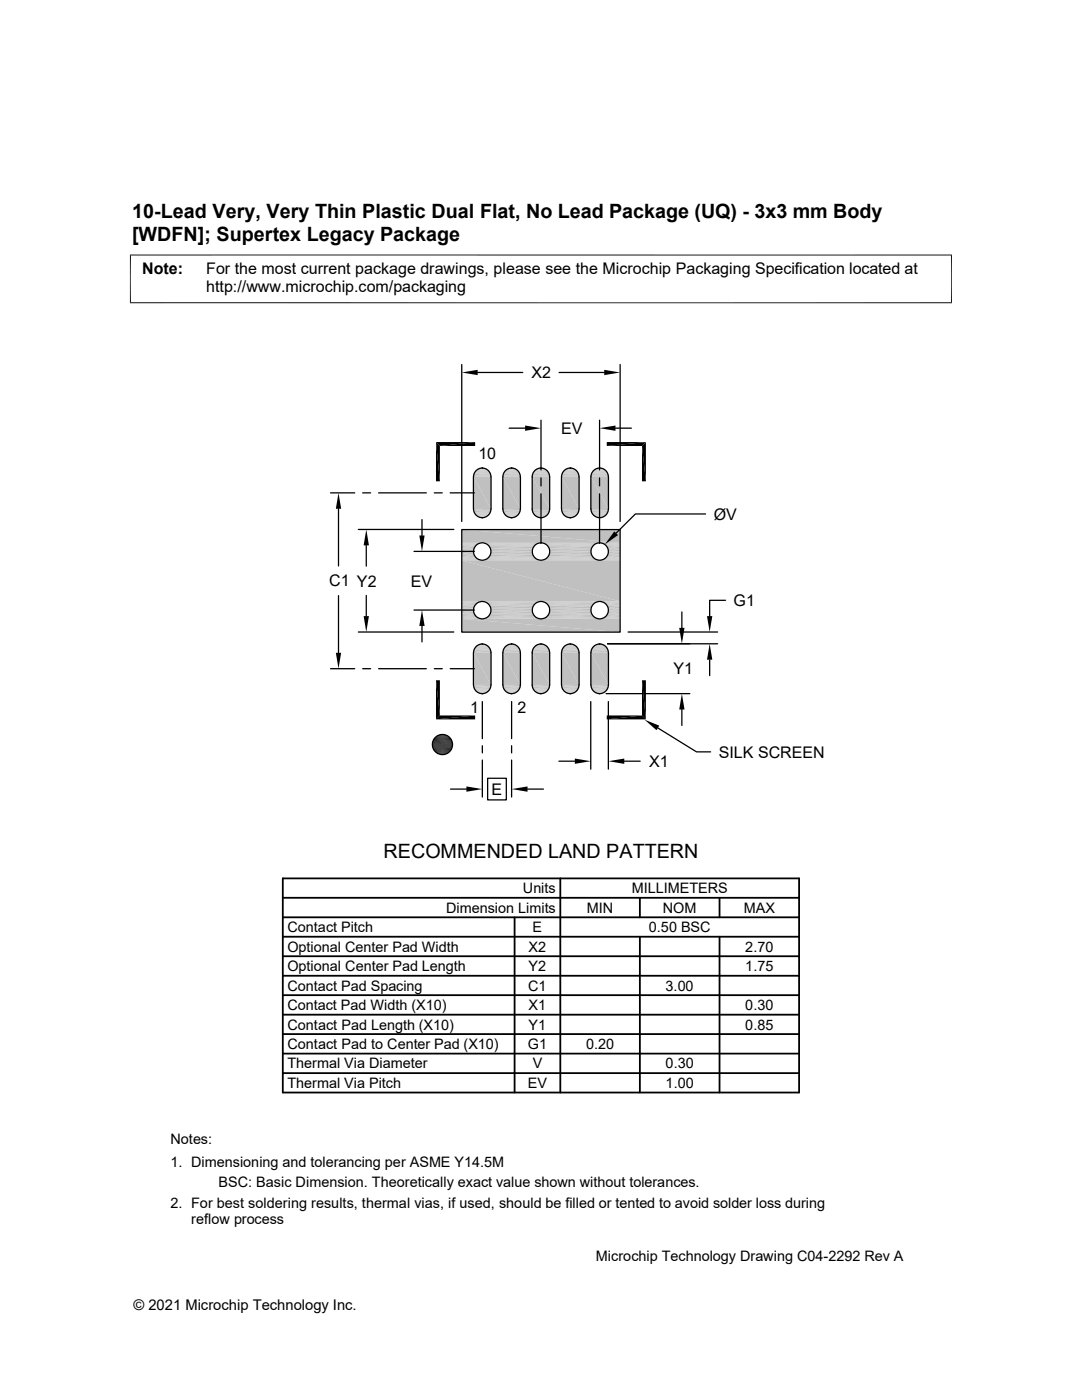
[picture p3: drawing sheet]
<svg xmlns="http://www.w3.org/2000/svg" width="216mm" height="279mm" viewBox="0 0 216 279" stroke-linecap="round" stroke-linejoin="round" font-family="sans-serif">
<g fill="#c0c0c0">
<path d="M95.9 93.4h.6z"/>
<path d="M101.8 93.4h.6z"/>
<path d="M107.7 93.4h.5z"/>
<path d="M113.5 93.4h.6z"/>
<path d="M119.4 93.4h.6z"/>
<path d="M119.3 93.4h.7z"/>
<path d="M107.6 93.4h.7z"/>
<path d="M107.7 93.4h.6z"/>
<path d="M101.7 93.4h.7z"/>
<path d="M95.9 93.4h.7z"/>
<path d="M119.1 93.5h1.1z"/>
<path d="M119.3 93.4l.9 .1z"/>
<path d="M113.2 93.5h1.2z"/>
<path d="M113.5 93.4l.9 .1z"/>
<path d="M107.4 93.5h1.1z"/>
<path d="M107.6 93.4l.9 .1z"/>
<path d="M101.5 93.5h1.2z"/>
<path d="M101.7 93.4l1 .1z"/>
<path d="M95.7 93.5h1.1z"/>
<path d="M95.9 93.4l.9 .1z"/>
<path d="M119 93.5h1.3z"/>
<path d="M119.1 93.5h1.2z"/>
<path d="M113.1 93.5h1.3z"/>
<path d="M107.3 93.5h1.3z"/>
<path d="M107.4 93.5h1.2z"/>
<path d="M101.4 93.5h1.3z"/>
<path d="M95.6 93.5h1.3z"/>
<path d="M95.7 93.5h1.2z"/>
<path d="M118.8 93.6l.2-.1 1.5 .1z"/>
<path d="M119 93.5l1.5 .1z"/>
<path d="M112.9 93.6l.2-.1 1.6 .1z"/>
<path d="M113.1 93.5l1.6 .1z"/>
<path d="M107.1 93.6l.2-.1 1.5 .1z"/>
<path d="M107.3 93.5l1.5 .1z"/>
<path d="M101.2 93.6l.2-.1 1.6 .1z"/>
<path d="M101.4 93.5l1.6 .1z"/>
<path d="M95.4 93.6l.2-.1 1.5 .1z"/>
<path d="M95.6 93.5l1.5 .1z"/>
<path d="M118.7 93.7h1.9z"/>
<path d="M118.8 93.6l1.8 .1z"/>
<path d="M112.8 93.7h2z"/>
<path d="M112.9 93.6l1.9 .1z"/>
<path d="M107 93.7h1.9z"/>
<path d="M107.1 93.6l1.8 .1z"/>
<path d="M101.1 93.7h1.9z"/>
<path d="M101.2 93.6l1.8 .1z"/>
<path d="M95.2 93.7h2z"/>
<path d="M95.4 93.6l1.8 .1z"/>
</g>
<g fill="none" stroke="#c0c0c0" stroke-width=".2">
<path d="M94.5 94.8h3.5M94.6 94.5h3.3M94.7 94.2h3M94.8 94.1h2.9M94.9 94h2.7M95 93.9h2.5M95.1 93.7h2.3M100.4 94.8h3.4M100.4 94.5h3.3M100.6 94.2h3M100.6 94.1h2.9M100.8 94h2.6"/>
<path d="M100.8 93.9h2.5M101 93.7h2.2M106.2 94.8h3.5M106.3 94.5h3.3M106.4 94.2h3.1M106.5 94.1h2.9M106.6 94h2.7M106.7 93.9h2.5M106.8 93.7h2.3M112.1 94.8h3.4M112.1 94.5h3.3M112.3 94.2h3"/>
<path d="M112.3 94.1h3M112.5 94h2.6M112.5 93.9h2.5M112.7 93.7h2.2M117.9 94.8h3.5M118 94.5h3.3M118.1 94.2h3.1M118.2 94.1h2.9M118.3 94h2.7M118.4 93.9h2.5M118.5 93.7h2.3"/>
</g>
<path d="M94.6 94.4h3.3M100.5 94.4h3.2M106.3 94.4h3.3M112.2 94.4h3.2M118 94.4h3.3" fill="none" stroke="#c0c0c0" stroke-width=".21"/>
<path d="M94.5 94.7h3.5M100.4 94.7h3.4M106.2 94.7h3.5M112.1 94.7h3.4M117.9 94.7h3.5" fill="none" stroke="#c0c0c0" stroke-width=".25"/>
<path d="M94.5 95h3.5M100.3 95h3.5M106.2 95h3.5M112 95h3.5M117.9 95h3.5" fill="none" stroke="#c0c0c0" stroke-width=".3"/>
<g fill="#c0c0c0">
<path d="M117.9 95.1l3.5 6.5h-3.5z"/>
<path d="M117.9 95.1h3.5v6.5z"/>
<path d="M112 95.1l3.5 6.5h-3.5z"/>
<path d="M112 95.1h3.5v6.5z"/>
<path d="M106.2 95.1l3.5 6.5h-3.5z"/>
<path d="M106.2 95.1h3.5v6.5z"/>
<path d="M100.3 95.1l3.5 6.5h-3.5z"/>
<path d="M100.3 95.1h3.5v6.5z"/>
<path d="M94.5 95.1l3.5 6.5h-3.5z"/>
<path d="M94.5 95.1h3.5v6.5z"/>
</g>
<path d="M94.5 101.7h3.5M100.3 101.7h3.5M106.2 101.7h3.5M112 101.7h3.5M117.9 101.7h3.5" fill="none" stroke="#c0c0c0" stroke-width=".32"/>
<g fill="none" stroke="#c0c0c0" stroke-width=".2">
<path d="M94.5 101.9h3.5M94.6 102.2h3.3M94.7 102.5h3M94.8 102.6h2.9M94.9 102.8h2.7M95 102.9h2.5M95.1 103h2.3M100.4 101.9h3.4M100.4 102.2h3.3M100.6 102.5h3M100.6 102.6h2.9M100.8 102.8h2.6"/>
<path d="M100.8 102.9h2.5M101 103h2.2M106.2 101.9h3.5M106.3 102.2h3.3M106.4 102.5h3.1M106.5 102.6h2.9M106.6 102.8h2.7M106.7 102.9h2.5M106.8 103h2.3M112.1 101.9h3.4M112.1 102.2h3.3M112.3 102.5h3"/>
<path d="M112.3 102.6h3M112.5 102.8h2.6M112.5 102.9h2.5M112.7 103h2.2M117.9 101.9h3.5M118 102.2h3.3M118.1 102.5h3.1M118.2 102.6h2.9M118.3 102.8h2.7M118.4 102.9h2.5M118.5 103h2.3"/>
</g>
<path d="M94.5 102.1h3.5M100.4 102.1h3.4M106.2 102.1h3.5M112.1 102.1h3.4M117.9 102.1h3.5" fill="none" stroke="#c0c0c0" stroke-width=".25"/>
<path d="M94.6 102.4h3.3M100.5 102.4h3.2M106.3 102.4h3.3M112.2 102.4h3.2M118 102.4h3.3" fill="none" stroke="#c0c0c0" stroke-width=".21"/>
<g fill="#c0c0c0">
<path d="M118.7 103l1.8 .1z"/>
<path d="M118.7 103h1.9z"/>
<path d="M112.8 103l1.9 .1z"/>
<path d="M112.8 103h2z"/>
<path d="M107 103l1.8 .1z"/>
<path d="M107 103h1.9z"/>
<path d="M101.1 103l1.9 .1z"/>
<path d="M101.1 103h1.9z"/>
<path d="M95.2 103l1.9 .1z"/>
<path d="M95.2 103h2z"/>
<path d="M118.8 103.1l1.5 .1z"/>
<path d="M118.8 103.1h1.7l-.2 .1z"/>
<path d="M112.9 103.1l1.5 .1z"/>
<path d="M112.9 103.1h1.8l-.3 .1z"/>
<path d="M107.1 103.1l1.5 .1z"/>
<path d="M107.1 103.1h1.7l-.2 .1z"/>
<path d="M101.2 103.1l1.5 .1z"/>
<path d="M101.2 103.1h1.8l-.3 .1z"/>
<path d="M95.4 103.1l1.5 .1z"/>
<path d="M95.4 103.1h1.7l-.2 .1z"/>
<path d="M119 103.2h1.2z"/>
<path d="M119 103.2h1.3z"/>
<path d="M113.1 103.2h1.3z"/>
<path d="M107.3 103.2h1.2z"/>
<path d="M107.3 103.2h1.3z"/>
<path d="M101.4 103.2h1.3z"/>
<path d="M95.6 103.2h1.2z"/>
<path d="M95.6 103.2h1.3z"/>
<path d="M119.1 103.2l.9 .1z"/>
<path d="M119.1 103.2h1.1z"/>
<path d="M113.2 103.2l.9 .1z"/>
<path d="M113.2 103.2h1.2z"/>
<path d="M107.4 103.2l.9 .1z"/>
<path d="M107.4 103.2h1.1z"/>
<path d="M101.5 103.2l.9 .1z"/>
<path d="M101.5 103.2h1.2z"/>
<path d="M95.7 103.2l.9 .1z"/>
<path d="M95.7 103.2h1.1z"/>
<path d="M95.9 103.3h.6z"/>
<path d="M101.8 103.3h.6z"/>
<path d="M107.7 103.3h.5z"/>
<path d="M113.5 103.3h.6z"/>
<path d="M119.4 103.3h.6z"/>
<path d="M119.3 103.3h.7z"/>
<path d="M107.6 103.3h.6z"/>
<path d="M107.6 103.3h.7z"/>
<path d="M101.7 103.3h.7z"/>
<path d="M95.9 103.3h.7z"/>
<path d="M95.9 128.5h.6z"/>
<path d="M101.8 128.5h.6z"/>
<path d="M107.7 128.5h.5z"/>
<path d="M113.5 128.5h.6z"/>
<path d="M119.4 128.5h.6z"/>
<path d="M119.3 128.5h.7z"/>
<path d="M107.6 128.5h.7z"/>
<path d="M107.7 128.5h.6z"/>
<path d="M101.7 128.5h.7z"/>
<path d="M95.9 128.5h.7z"/>
<path d="M119.1 128.6h1.1z"/>
<path d="M119.3 128.5l.9 .1z"/>
<path d="M113.2 128.6h1.2z"/>
<path d="M113.5 128.5l.9 .1z"/>
<path d="M107.4 128.6h1.1z"/>
<path d="M107.6 128.5l.9 .1z"/>
<path d="M101.5 128.6h1.2z"/>
<path d="M101.7 128.5l1 .1z"/>
<path d="M95.7 128.6h1.1z"/>
<path d="M95.9 128.5l.9 .1z"/>
<path d="M119 128.6h1.3z"/>
<path d="M119.1 128.6h1.2z"/>
<path d="M113.1 128.6h1.3z"/>
<path d="M107.3 128.6h1.3z"/>
<path d="M107.4 128.6h1.2z"/>
<path d="M101.4 128.6h1.3z"/>
<path d="M95.6 128.6h1.3z"/>
<path d="M95.7 128.6h1.2z"/>
<path d="M118.8 128.7l.2-.1 1.5 .1z"/>
<path d="M119 128.6l1.5 .1z"/>
<path d="M112.9 128.7l.2-.1 1.6 .1z"/>
<path d="M113.1 128.6l1.6 .1z"/>
<path d="M107.1 128.7l.2-.1 1.5 .1z"/>
<path d="M107.3 128.6l1.5 .1z"/>
<path d="M101.2 128.7l.2-.1 1.6 .1z"/>
<path d="M101.4 128.6l1.6 .1z"/>
<path d="M95.4 128.7l.2-.1 1.5 .1z"/>
<path d="M95.6 128.6l1.5 .1z"/>
<path d="M118.7 128.8h1.9z"/>
<path d="M118.8 128.7l1.8 .1z"/>
<path d="M112.8 128.8h2z"/>
<path d="M112.9 128.7l1.9 .1z"/>
<path d="M107 128.8h1.9z"/>
<path d="M107.1 128.7l1.8 .1z"/>
<path d="M101.1 128.8h1.9z"/>
<path d="M101.2 128.7l1.8 .1z"/>
<path d="M95.2 128.8h2z"/>
<path d="M95.4 128.7l1.8 .1z"/>
</g>
<g fill="none" stroke="#c0c0c0" stroke-width=".2">
<path d="M94.5 129.9h3.5M94.6 129.6h3.3M94.7 129.3h3M94.8 129.2h2.9M94.9 129.1h2.7M95 129h2.5M95.1 128.9h2.3M100.4 129.9h3.4M100.4 129.6h3.3M100.6 129.3h3M100.6 129.2h2.9M100.8 129.1h2.6"/>
<path d="M100.8 129h2.5M101 128.9h2.2M106.2 129.9h3.5M106.3 129.6h3.3M106.4 129.3h3.1M106.5 129.2h2.9M106.6 129.1h2.7M106.7 129h2.5M106.8 128.9h2.3M112.1 129.9h3.4M112.1 129.6h3.3M112.3 129.3h3"/>
<path d="M112.3 129.2h3M112.5 129.1h2.6M112.5 129h2.5M112.7 128.9h2.2M117.9 129.9h3.5M118 129.6h3.3M118.1 129.3h3.1M118.2 129.2h2.9M118.3 129.1h2.7M118.4 129h2.5M118.5 128.9h2.3"/>
</g>
<path d="M94.6 129.5h3.3M100.5 129.5h3.2M106.3 129.5h3.3M112.2 129.5h3.2M118 129.5h3.3" fill="none" stroke="#c0c0c0" stroke-width=".21"/>
<path d="M94.5 129.8h3.5M100.4 129.8h3.4M106.2 129.8h3.5M112.1 129.8h3.4M117.9 129.8h3.5" fill="none" stroke="#c0c0c0" stroke-width=".25"/>
<path d="M94.5 130.1h3.5M100.3 130.1h3.5M106.2 130.1h3.5M112 130.1h3.5M117.9 130.1h3.5" fill="none" stroke="#c0c0c0" stroke-width=".32"/>
<g fill="#c0c0c0">
<path d="M117.9 130.3l3.5 6.4h-3.5z"/>
<path d="M117.9 130.3h3.5v6.4z"/>
<path d="M112 130.3l3.5 6.4h-3.5z"/>
<path d="M112 130.3h3.5v6.4z"/>
<path d="M106.2 130.3l3.5 6.4h-3.5z"/>
<path d="M106.2 130.3h3.5v6.4z"/>
<path d="M100.3 130.3l3.5 6.4h-3.5z"/>
<path d="M100.3 130.3h3.5v6.4z"/>
<path d="M94.5 130.3l3.5 6.4h-3.5z"/>
<path d="M94.5 130.3h3.5v6.4z"/>
</g>
<path d="M94.5 136.8h3.5M100.3 136.8h3.5M106.2 136.8h3.5M112 136.8h3.5M117.9 136.8h3.5" fill="none" stroke="#c0c0c0" stroke-width=".3"/>
<g fill="none" stroke="#c0c0c0" stroke-width=".2">
<path d="M94.5 137h3.5M94.6 137.3h3.3M94.7 137.6h3M94.8 137.7h2.9M94.9 137.9h2.7M95 138h2.5M95.1 138.1h2.3M100.4 137h3.4M100.4 137.3h3.3M100.6 137.6h3M100.6 137.7h2.9M100.8 137.9h2.6"/>
<path d="M100.8 138h2.5M101 138.1h2.2M106.2 137h3.5M106.3 137.3h3.3M106.4 137.6h3.1M106.5 137.7h2.9M106.6 137.9h2.7M106.7 138h2.5M106.8 138.1h2.3M112.1 137h3.4M112.1 137.3h3.3M112.3 137.6h3"/>
<path d="M112.3 137.7h3M112.5 137.9h2.6M112.5 138h2.5M112.7 138.1h2.2M117.9 137h3.5M118 137.3h3.3M118.1 137.6h3.1M118.2 137.7h2.9M118.3 137.9h2.7M118.4 138h2.5M118.5 138.1h2.3"/>
</g>
<path d="M94.5 137.2h3.5M100.4 137.2h3.4M106.2 137.2h3.5M112.1 137.2h3.4M117.9 137.2h3.5" fill="none" stroke="#c0c0c0" stroke-width=".25"/>
<path d="M94.6 137.5h3.3M100.5 137.5h3.2M106.3 137.5h3.3M112.2 137.5h3.2M118 137.5h3.3" fill="none" stroke="#c0c0c0" stroke-width=".21"/>
<g fill="#c0c0c0">
<path d="M118.7 138.2h1.8z"/>
<path d="M118.7 138.2h1.9z"/>
<path d="M112.8 138.2h1.9z"/>
<path d="M112.8 138.2h2z"/>
<path d="M107 138.2h1.8z"/>
<path d="M107 138.2h1.9z"/>
<path d="M101.1 138.2h1.9z"/>
<path d="M95.2 138.2h1.9z"/>
<path d="M95.2 138.2h2z"/>
<path d="M118.8 138.2l1.5 .1z"/>
<path d="M118.8 138.2h1.7l-.2 .1z"/>
<path d="M112.9 138.2l1.5 .1z"/>
<path d="M112.9 138.2h1.8l-.3 .1z"/>
<path d="M107.1 138.2l1.5 .1z"/>
<path d="M107.1 138.2h1.7l-.2 .1z"/>
<path d="M101.2 138.2l1.5 .1z"/>
<path d="M101.2 138.2h1.8l-.3 .1z"/>
<path d="M95.4 138.2l1.5 .1z"/>
<path d="M95.4 138.2h1.7l-.2 .1z"/>
<path d="M119 138.3h1.2z"/>
<path d="M119 138.3h1.3z"/>
<path d="M113.1 138.3h1.3z"/>
<path d="M107.3 138.3h1.2z"/>
<path d="M107.3 138.3h1.3z"/>
<path d="M101.4 138.3h1.3z"/>
<path d="M95.6 138.3h1.2z"/>
<path d="M95.6 138.3h1.3z"/>
<path d="M119.1 138.3l.9 .1z"/>
<path d="M119.1 138.3h1.1z"/>
<path d="M113.2 138.3l.9 .1z"/>
<path d="M113.2 138.3h1.2z"/>
<path d="M107.4 138.3l.9 .1z"/>
<path d="M107.4 138.3h1.1z"/>
<path d="M101.5 138.3l.9 .1z"/>
<path d="M101.5 138.3h1.2z"/>
<path d="M95.7 138.3l.9 .1z"/>
<path d="M95.7 138.3h1.1z"/>
<path d="M95.9 138.4h.6z"/>
<path d="M101.8 138.4h.6z"/>
<path d="M107.7 138.4h.5z"/>
<path d="M113.5 138.4h.6z"/>
<path d="M119.4 138.4h.6z"/>
<path d="M119.3 138.4h.7z"/>
<path d="M107.6 138.4h.6z"/>
<path d="M107.6 138.4h.7z"/>
<path d="M101.7 138.4h.7z"/>
<path d="M95.9 138.4h.7z"/>
<path d="M92.1 105.7l31.6 2.6h-31.6z"/>
<path d="M92.1 105.7h31.6v2.6z"/>
</g>
<g fill="none" stroke="#c0c0c0" stroke-width=".2">
<path d="M92.1 108.4h4M92.1 108.4h3.7M92.1 108.6h3.3M92.1 111.5h3.3M92.1 111.7h3.7M92.1 111.8h4M96.4 108.4h11.4M96.4 111.8h11.4M96.7 111.7h10.8M96.7 108.4h10.8M97 111.5h10.2M97 108.6h10.2"/>
<path d="M108.1 111.8h11.4M108.1 108.4h11.4M108.4 111.7h10.8M108.4 108.4h10.8M108.7 111.5h10.2M108.7 108.6h10.2M119.8 111.8h3.9M119.8 108.4h3.9M120.1 111.7h3.6M120.1 108.4h3.6M120.4 111.5h3.3M120.4 108.6h3.3"/>
</g>
<path d="M92.1 108.8h3.1M92.1 111.4h3.1M97.3 108.8h9.6M97.3 111.4h9.6M109 108.8h9.6M109 111.4h9.6M120.7 108.8h3M120.7 111.4h3" fill="none" stroke="#c0c0c0" stroke-width=".21"/>
<path d="M92.1 109h2.8M92.1 111.1h2.8M97.5 111.1h9.1M97.5 109h9.1M109.2 109h9.1M109.2 111.1h9.1M120.9 109h2.8M120.9 111.1h2.8" fill="none" stroke="#c0c0c0" stroke-width=".25"/>
<path d="M92.1 109.3h2.6M92.1 110.8h2.6M97.7 109.3h8.7M97.7 110.8h8.7M109.4 110.8h8.8M109.4 109.3h8.8M121.1 110.8h2.6M121.1 109.3h2.6" fill="none" stroke="#c0c0c0" stroke-width=".3"/>
<g fill="none" stroke="#c0c0c0" stroke-width=".32">
<path d="M92.1 109.6h2.5M92.1 109.9h2.4M92.1 110.2h2.4M92.1 110.5h2.5M97.9 110.5h8.4M97.9 109.6h8.4M98 110.2h8.2M98 109.9h8.2M109.6 110.5h8.4M109.6 109.6h8.4M109.7 109.9h8.2M109.7 110.2h8.2"/>
<path d="M121.3 109.6h2.4M121.3 110.5h2.4M121.4 110.2h2.3M121.4 109.9h2.3"/>
</g>
<g fill="#c0c0c0">
<path d="M92.1 111.8l31.6 8.2h-31.6z"/>
<path d="M92.1 111.8h31.6v8.2z"/>
</g>
<g fill="none" stroke="#c0c0c0" stroke-width=".2">
<path d="M92.1 120h4M92.1 120.1h3.7M92.1 120.3h3.3M92.1 123.3h3.3M92.1 123.4h3.7M92.1 123.5h4M96.4 120h11.4M96.4 123.5h11.4M96.7 123.4h10.8M96.7 120.1h10.8M97 123.3h10.2M97 120.3h10.2"/>
<path d="M108.1 123.5h11.4M108.1 120h11.4M108.4 123.4h10.8M108.4 120.1h10.8M108.7 123.3h10.2M108.7 120.3h10.2M119.8 123.5h3.9M119.8 120h3.9M120.1 123.4h3.6M120.1 120.1h3.6M120.4 123.3h3.3M120.4 120.3h3.3"/>
</g>
<path d="M92.1 120.5h3.1M92.1 123.1h3.1M97.3 120.5h9.6M97.3 123.1h9.6M109 120.5h9.6M109 123.1h9.6M120.7 120.5h3M120.7 123.1h3" fill="none" stroke="#c0c0c0" stroke-width=".21"/>
<path d="M92.1 120.7h2.8M92.1 122.8h2.8M97.5 122.8h9.1M97.5 120.7h9.1M109.2 120.7h9.1M109.2 122.8h9.1M120.9 120.7h2.8M120.9 122.8h2.8" fill="none" stroke="#c0c0c0" stroke-width=".25"/>
<path d="M92.1 121h2.6M92.1 122.6h2.6M97.7 121h8.7M97.7 122.6h8.7M109.4 122.6h8.8M109.4 121h8.8M121.1 122.6h2.6M121.1 121h2.6" fill="none" stroke="#c0c0c0" stroke-width=".3"/>
<g fill="none" stroke="#c0c0c0" stroke-width=".32">
<path d="M92.1 121.3h2.5M92.1 121.6h2.4M92.1 121.9h2.4M92.1 122.2h2.5M97.9 122.2h8.4M97.9 121.3h8.4M98 121.9h8.2M98 121.6h8.2M109.6 122.2h8.4M109.6 121.3h8.4M109.7 121.6h8.2M109.7 121.9h8.2"/>
<path d="M121.3 121.3h2.4M121.3 122.2h2.4M121.4 121.9h2.3M121.4 121.6h2.3"/>
</g>
<g fill="#c0c0c0">
<path d="M92.1 123.5l31.6 2.7h-31.6z"/>
<path d="M92.1 123.5h31.6v2.7z"/>
</g>
<g fill="none" stroke="#000" stroke-width=".25">
<path d="M92.1 72.7v31.4M95.3 74.3h9M111.6 74.3h9M123.7 72.7v31.4M66 98.4h4.8M72.4 98.4h1.6M75.5 98.4h9.6M86.7 98.4h1.5M89.8 98.4h4.9M96.2 93.4a1.73 1.73 0 0 1 1.8 1.7v6.5a1.77 1.77 0 0 1-1.8 1.7M96.2 93.4a1.77 1.77 0 0 0-1.7 1.7v6.5a1.73 1.73 0 0 0 1.7 1.7M96.2 93.4h.1"/>
<path d="M100.3 95.1v6.5M101.6 85.4h3.2M102.1 93.4a1.73 1.73 0 0 1 1.7 1.7M102.1 93.4a1.73 1.73 0 0 0-1.7 1.7M102.1 93.4h.1M103.8 95.1v6.5M107.9 93.4a1.73 1.73 0 0 1 1.8 1.7M107.9 93.4a1.73 1.73 0 0 0-1.7 1.7v6.5a1.73 1.73 0 0 0 1.7 1.7M107.9 93.4h.1M107.9 83.9v9.9M107.9 95.4v1.6M107.9 98.6v9.9"/>
<path d="M109.7 95.1v6.5M113.8 93.4a1.77 1.77 0 0 0-1.8 1.7l.1 6.5a1.73 1.73 0 0 0 1.7 1.7M113.8 93.4h.1M113.8 93.4a1.73 1.73 0 0 1 1.7 1.7v6.5a1.77 1.77 0 0 1-1.7 1.7M117.9 95.1v6.5M119.6 83.9v9.9M119.6 95.4v1.6M119.6 98.6v9.9M119.7 93.4a1.73 1.73 0 0 0-1.8 1.7M119.7 93.4h.1M119.7 93.4a1.73 1.73 0 0 1 1.7 1.7M121.4 95.1v6.5"/>
<path d="M122.8 85.4h3.2M67.5 101.5v11.4M67.5 118.9v11.4M71.5 105.7h19.1M73.1 108.8v4.2M73.1 118.8v4.2M82.6 110h12.1M84.2 103.7v3.2M92.1 105.7h31.6v20.5h-31.6zM96.2 103.3h.1M100.4 101.6a1.73 1.73 0 0 0 1.7 1.7M102.1 103.3h.1"/>
<path d="M103.8 101.6a1.73 1.73 0 0 1-1.7 1.7M107.9 103.3h.1M109.7 101.6a1.73 1.73 0 0 1-1.8 1.7M113.8 103.3h.1M117.9 101.6a1.73 1.73 0 0 0 1.8 1.7M119.7 103.3h.1M121.4 101.6a1.73 1.73 0 0 1-1.7 1.7M140.8 102.6h-14l-3.9 3.8M144.8 119.8h-3.2v3.2M66 133.5h4.8M71.5 126.1h19.1M72.4 133.5h1.6"/>
<path d="M75.5 133.5h9.6M82.6 121.8h12.1M84.2 124.9v3.2M86.7 133.5h1.5M89.8 133.5h4.9M96.2 128.5a1.77 1.77 0 0 1 1.8 1.8v6.4a1.73 1.73 0 0 1-1.8 1.7M96.2 128.5a1.73 1.73 0 0 0-1.7 1.8v6.4a1.77 1.77 0 0 0 1.7 1.7M96.2 128.5h.1M96.2 138.5h.1M100.3 130.3v6.4M100.4 136.7a1.73 1.73 0 0 0 1.7 1.7M102.1 128.5a1.73 1.73 0 0 1 1.7 1.8"/>
<path d="M102.1 128.5a1.73 1.73 0 0 0-1.7 1.8M102.1 128.5h.1M102.1 138.5h.1M103.8 136.7a1.73 1.73 0 0 1-1.7 1.7M103.8 130.3v6.4M107.9 128.5a1.73 1.73 0 0 1 1.8 1.8M107.9 128.5a1.73 1.73 0 0 0-1.7 1.8v6.4a1.73 1.73 0 0 0 1.7 1.7M107.9 128.5h.1M107.9 138.5h.1M109.7 136.7a1.73 1.73 0 0 1-1.8 1.7M109.7 130.3v6.4M113.8 128.5a1.73 1.73 0 0 0-1.7 1.8l-.1 6.4a1.77 1.77 0 0 0 1.8 1.7"/>
<path d="M113.8 128.5h.1M113.8 138.5h.1M113.8 128.5a1.77 1.77 0 0 1 1.7 1.8v6.4a1.73 1.73 0 0 1-1.7 1.7M117.9 130.3v6.4M117.9 136.7a1.73 1.73 0 0 0 1.8 1.7M119.7 128.5a1.73 1.73 0 0 0-1.8 1.8M119.7 128.5h.1M119.7 138.5h.1M119.7 128.5a1.73 1.73 0 0 1 1.7 1.8M120.9 138.4h16.7M121.2 128.5h22M121.4 136.7a1.73 1.73 0 0 1-1.7 1.7"/>
<path d="M121.4 130.3v6.4M125.3 126.1h17.9M136.1 122.1v3.2M141.6 131.7v3.1M89.9 157.5h3.2M96.2 140v7.4M96.2 148.8v1.5M96.2 151.7v7.4M97.3 155.3h3.7v4.3h-3.7zM102.1 140v7.4M102.1 148.8v1.5M102.1 151.7v7.4"/>
<path d="M105.3 157.5h3.1M111.5 151.9h3.2M117.9 140v13.5M121.4 140v13.5M124.6 151.9h3.1M131.3 145.3l7.7 4.8h2.8M136.1 141.6v3.2"/>
<circle cx="96.2" cy="110.1" r="1.74"/>
<circle cx="107.9" cy="110.1" r="1.74"/>
<circle cx="119.7" cy="110.1" r="1.74"/>
<circle cx="96.2" cy="121.8" r="1.74"/>
<circle cx="107.9" cy="121.8" r="1.74"/>
<circle cx="119.7" cy="121.8" r="1.74"/>
<circle cx="88.3" cy="148.6" r="2.01"/>
</g>
<g fill="#000">
<path d="M92.1 74.3l3.2-.5v1.1zM120.6 73.8l3.1 .5-3.1 .6zM87 88.2l.8 7.9h-.8zM87 88.2h7.8l-7 .8zM87 88.2l.8 .8v7.1zM87.8 89l7-.8v.8zM104.8 84.9l3.1 .5-3.1 .6zM121.1 88.2h7.8l-7.8 .8zM121.1 89l7.8-.8-.8 .8zM119.6 85.4l3.2-.5v1.1zM128.1 89l.8 7.1h-.8zM128.1 89l.8-.8v7.9z"/>
<path d="M67.5 98.4l.6 3.1h-1.1zM73.1 105.7l.5 3.1h-1zM83.7 106.9h1l-.5 3.1zM122.6 106l.7 .8-2.6 1.8zM67 130.3h1.1l-.6 3.2zM72.6 123h1l-.5 3.1zM84.2 121.8l.5 3.1h-1zM128.1 135.8l.8 7.8-.8-.8zM128.1 135.8h.8v7.8zM135.5 125.3h1.1l-.5 3.2zM141.6 128.5l.5 3.2h-1zM141.1 123h1l-.5 3.1z"/>
<path d="M87 135.8l.8 7-.8 .8zM87.3 150.3l1.8 .1zM87.5 146.7l1.8 .1zM87.5 150.4l1.4 .1zM87.5 150.4h1.6zM87.5 146.7h1.6zM87.6 146.7h1.5zM87.6 150.5l1.2 .1zM87.6 150.5h1.3zM87 135.8h.8v7zM87.6 146.7h1.3zM87.8 146.6l1.1 .1z"/>
<path d="M87.8 150.6h.7zM87.8 150.6h1zM87.8 146.6h1zM88 146.6h.8zM88 150.6h.5zM88 146.6h.5zM93.1 157l3.1 .5-3.1 .5zM87 143.6l7.8-.8v.8zM87.8 142.8h7l-7.8 .8zM102.1 157.5l3.2-.5v1zM114.7 151.4l3.2 .5-3.2 .5zM121.4 151.9l3.2-.5v1z"/>
<path d="M121.1 142.8h7l-7 .8zM121.1 143.6l7-.8 .8 .8zM128.6 143.6l3 1.2-.6 .9zM136.1 138.4l.5 3.2h-1.1z"/>
</g>
<g fill="none" stroke="#000" stroke-width=".2">
<path d="M26 50.8v9.7M189.9 50.8v9.7M189.9 50.9h-164M25.9 60.4h164M86.3 148.3h4M86.3 148.5h4M86.3 148.7h4M86.3 148.9h4M86.3 148.1h4M86.3 149.1h4M86.3 149.2h3.9M86.3 147.9h3.9"/>
<path d="M86.4 149.4h3.8M86.4 147.7h3.8M86.5 147.6h3.6M86.5 149.6h3.6M86.6 149.8h3.4M86.6 147.4h3.4M86.7 147.3h3.2M86.7 149.9h3.2M86.8 150.1h2.9M86.8 147.1h2.9M87 150.2h2.6M87 147h2.6"/>
<path d="M87.1 146.9h2.4M87.1 150.3h2.4M87.3 146.8h2M87.3 150.4h2"/>
</g>
<g fill="none" stroke="#000" stroke-width=".36">
<path d="M56.4 179.2h103M56.4 175.3h103v42.7h-103zM111.8 175.3v42.7M127.7 179.2v3.9M143.6 179.2v3.9M56.4 183.1h103M56.4 190.8h103M56.4 186.9h103M56.4 194.7h103M56.4 198.6h103M102.7 183.1v34.9M127.7 186.9v31.1"/>
<path d="M143.6 186.9v31.1M56.4 202.5h103M56.4 206.4h103M56.4 214.2h103M56.4 210.3h103"/>
</g>
<g font-size="3.9">
<text x="26.4" y="43.5">10-Lead Very, Very Thin Plastic Dual Flat, No Lead Package (UQ) - 3x3 mm Body</text>
<text x="26.4" y="48.1">[WDFN]; Supertex Legacy Package</text>
<text x="76.5" y="171.2">RECOMMENDED LAND PATTERN</text>
</g>
<g font-size="3.2">
<text x="28.4" y="54.7">Note:</text>
<text x="41.1" y="58.3">http://www.microchip.com/packaging</text>
<text x="41.1" y="54.7">For the most current package drawings, please see the Microchip Packaging Specification located at</text>
<text x="106.1" y="75.5">X2</text>
<text x="112" y="86.6">EV</text>
<text x="95.5" y="91.7">10</text>
<text x="142.4" y="103.8">ØV</text>
<text x="65.7" y="117">C1 Y2</text>
<text x="82" y="117.1">EV</text>
<text x="146.4" y="120.9">G1</text>
<text x="134.4" y="134.6">Y1</text>
<text x="93.8" y="142.3">1</text>
<text x="103.3" y="142.3">2</text>
<text x="129.5" y="153.1">X1</text>
<text x="143.4" y="151.2">SILK SCREEN</text>
<text x="98.1" y="158.6">E</text>
</g>
<g font-size="2.9">
<text x="104.3" y="178.3">Units</text>
<text x="126" y="178.3">MILLIMETERS</text>
<text x="89" y="182.2">Dimension Limits</text>
<text x="117.1" y="182.2">MIN</text>
<text x="132.3" y="182.2">NOM</text>
<text x="148.4" y="182.2">MAX</text>
<text x="57.3" y="189.9">Optional Center Pad Width</text>
<text x="57.3" y="186">Contact Pitch</text>
<text x="105.5" y="189.9">X2</text>
<text x="106.3" y="186">E</text>
<text x="129.5" y="186">0.50 BSC</text>
<text x="148.7" y="189.9">2.70</text>
<text x="57.3" y="197.7">Contact Pad Spacing</text>
<text x="57.3" y="193.8">Optional Center Pad Length</text>
<text x="105.4" y="197.7">C1</text>
<text x="105.5" y="193.8">Y2</text>
<text x="132.8" y="197.7">3.00</text>
<text x="148.7" y="193.8">1.75</text>
<text x="57.3" y="201.6">Contact Pad Width (X10)</text>
<text x="105.5" y="201.6">X1</text>
<text x="148.7" y="201.6">0.30</text>
<text x="57.3" y="209.4">Contact Pad to Center Pad (X10)</text>
<text x="57.3" y="205.5">Contact Pad Length (X10)</text>
<text x="105.3" y="209.4">G1</text>
<text x="105.5" y="205.5">Y1</text>
<text x="116.9" y="209.4">0.20</text>
<text x="148.7" y="205.5">0.85</text>
<text x="57.3" y="213.2">Thermal Via Diameter</text>
<text x="106.3" y="213.2">V</text>
<text x="132.8" y="213.2">0.30</text>
<text x="57.3" y="217.1">Thermal Via Pitch</text>
<text x="105.3" y="217.1">EV</text>
<text x="132.8" y="217.1">1.00</text>
<text x="34" y="228.3">Notes:</text>
<text x="34" y="232.9">1. Dimensioning and tolerancing per ASME Y14.5M</text>
<text x="43.6" y="237">BSC: Basic Dimension. Theoretically exact value shown without tolerances.</text>
<text x="34" y="241">2. For best soldering results, thermal vias, if used, should be filled or tented to avoid solder loss during</text>
<text x="38.1" y="244.3">reflow process</text>
<text x="118.9" y="251.7">Microchip Technology Drawing C04-2292 Rev A</text>
<text x="26.6" y="261.3">© 2021 Microchip Technology Inc.</text>
</g>
</svg>
